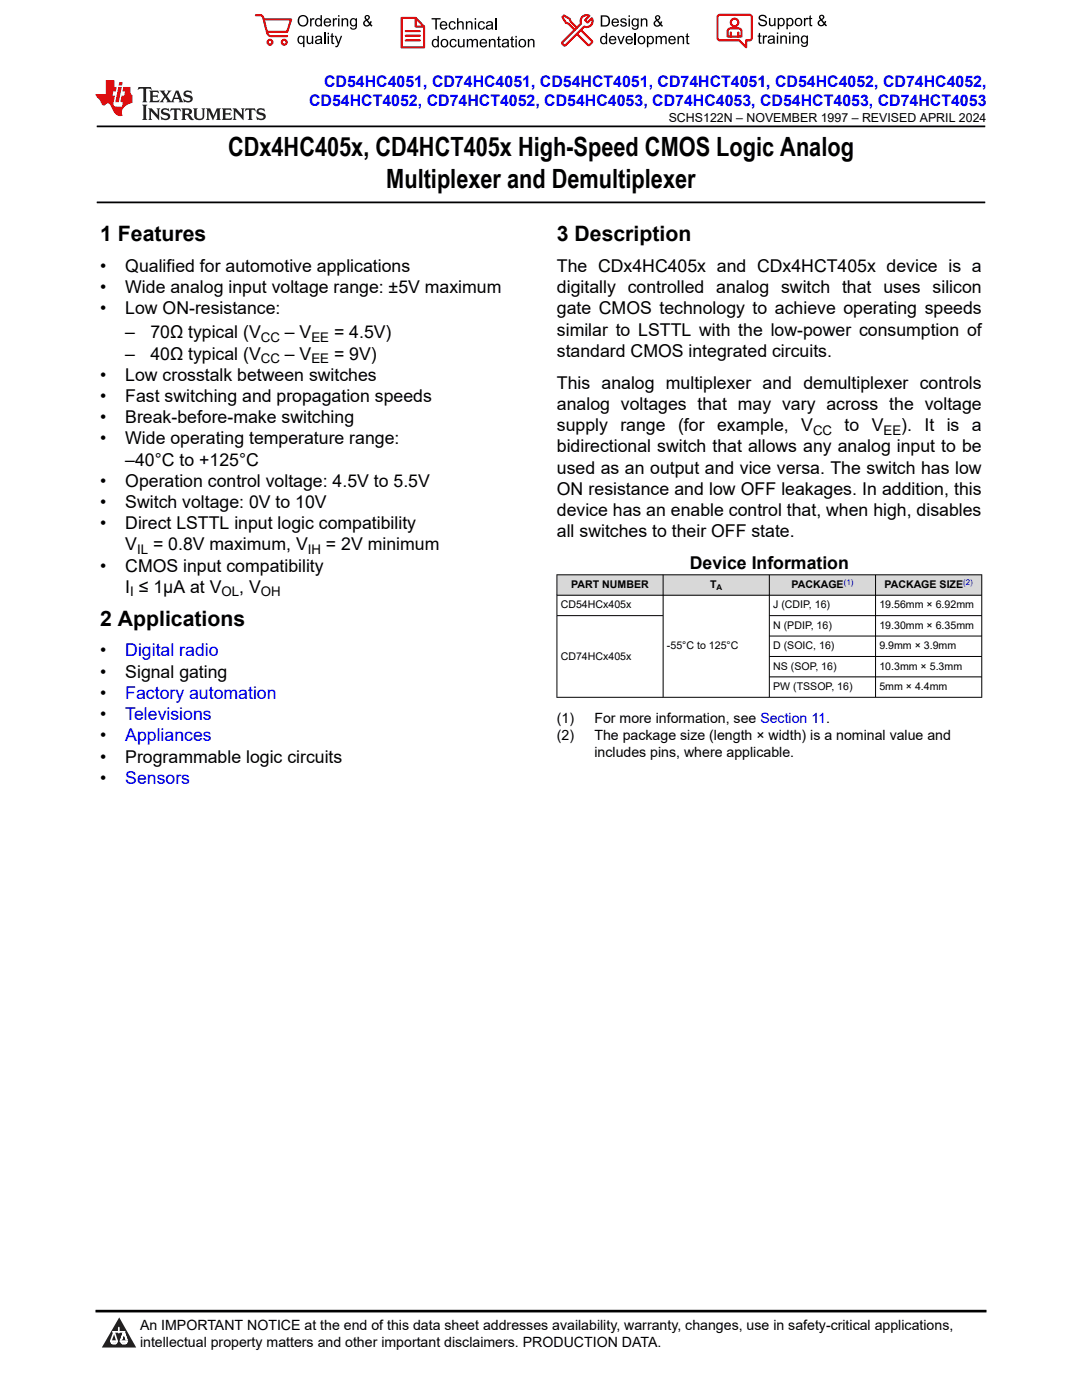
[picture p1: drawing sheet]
<svg xmlns="http://www.w3.org/2000/svg" width="216mm" height="279mm" viewBox="0 0 216 279" stroke-linecap="round" stroke-linejoin="round" font-family="sans-serif">
<path d="M19.3 25.2h177.3M19.3 40.4h177.3" fill="none" stroke="#000" stroke-width=".35"/>
<g fill="#d8d8d8">
<path d="M111.1 114.7h84.8v4.1h-84.8z" fill-rule="evenodd"/>
<path d="M111.2 114.8h21.1v3.9h-21.1z" fill-rule="evenodd"/>
<path d="M132.4 114.8h21.1v3.9h-21.1z" fill-rule="evenodd"/>
<path d="M153.6 114.8h21v3.9h-21z" fill-rule="evenodd"/>
<path d="M174.8 114.8h21v3.9h-21z" fill-rule="evenodd"/>
</g>
<g fill="none" stroke="#000" stroke-width=".2">
<path d="M111.1 114.7h84.9M111.1 118.8h84.9M111.1 114.7v24.5M132.3 114.7v24.5M153.5 114.7v24.5M174.7 114.7v24.5M195.9 114.7v24.5M111.1 122.9h21.3M153.5 122.9h42.5M153.5 126.9h42.5M153.5 131h42.5M153.5 135.1h42.5"/>
<path d="M196 139.2h-84.9"/>
</g>
<path d="M0 0h215.9v23.8h-215.9z" fill-rule="evenodd" fill="#fff"/>
<path d="M27.7 17.4l-.2 .6 .5-.3h.6v.1v2.2l-.2 .4h1l-.2-.4v-2.2v-.1h.5l.5 .3-.1-.6zM29.8 18.1l.2 .4v1.5l-.2 .4h1.9l.1-.6a1.08 1.08 0 0 1-1.3 .2v-.7h.6l.4 .2v-.6l-.4 .2h-.6v-.6l.2-.1a1 1 0 0 1 1 .2l-.1-.5zM31.8 18.1l1 1.1-1 1.2h.9l-.2-.2 .4-.7 .5 .7-.2 .2h1.6l-.2-.2 .1-.4h1l.1 .4-.1 .2h.9l-.2-.3-.8-2h-.5l-1 2.2-.8-1.1 .9-1.1h-.8l.2 .2-.5 .7-.3-.7 .1-.2zM35.2 18.5l.4 1h-.8zM36.8 18.2a.65 .65 0 0 0-.2 .7 .65 .65 0 0 0 .6 .5l.7 .2 .1 .2a.79 .79 0 0 1-.7 .4 .79 .79 0 0 1-.7-.5l.1 .7 .2-.1a.93 .93 0 0 0 1.1 .1 .93 .93 0 0 0 .4-1 1.46 1.46 0 0 0-1.2-.6l-.1-.3a1.09 1.09 0 0 1 1.2 .2l-.2-.6-.1 .1-.6-.2zM28.4 20.9l.2 .4v2.3l-.2 .3h1l-.2-.3v-2.3l.2-.4zM29.6 21.6l.2 .4v1.6l-.2 .3h.8l-.3-.3v-1.4l1.7 1.8v-2l.2-.4h-.8l.2 .2 .1 1.1-1.2-1.3zM32.3 21.8a.65 .65 0 0 0-.2 .7 .65 .65 0 0 0 .7 .4l.6 .2 .1 .2a.79 .79 0 0 1-.7 .4 .79 .79 0 0 1-.7-.5l.1 .7 .2-.1a.93 .93 0 0 0 1.1 .1 .93 .93 0 0 0 .4-.9 1.46 1.46 0 0 0-1.2-.6l-.1-.4a1.09 1.09 0 0 1 1.2 .2l-.2-.6-.1 .1-.6-.1zM34.1 21.6l-.1 .7a.63 .63 0 0 1 .7-.4l.1 1.7-.3 .3h1l-.2-.3v-1.7a.66 .66 0 0 1 .8 .4l-.1-.7zM36.2 21.6l.2 .4v1.6l-.2 .3h.9l-.2-.2v-.7h.5l.1 .2a.79 .79 0 0 0 1.2 .6l-1-.9a.61 .61 0 0 0 .6-.6 .61 .61 0 0 0-.5-.6zM36.9 21.9h.2a.47 .47 0 0 1 .5 .1 .47 .47 0 0 1 .1 .5l-.2 .2h-.6zM38.5 21.6l.2 .2a2.27 2.27 0 0 0 .4 2 1.04 1.04 0 0 0 1.7-.7v-1.3l.2-.2h-.8l.2 .4v1.1a.6 .6 0 0 1-.6 .6 .6 .6 0 0 1-.6-.6v-1.1l.3-.4zM41.1 21.6l.2 .4v1.6l-.2 .3h.7l-.2-.3v-1.5l.9 1.9 .8-1.9v1.5l-.2 .3h1l-.3-.3v-1.6l.3-.4h-.8l-.7 1.5-.7-1.5zM44.3 21.6l.2 .4v1.6l-.2 .3h1.9l.1-.5a1.09 1.09 0 0 1-1.3 .1v-.6h.6l.4 .1v-.6l-.4 .2h-.6v-.6l.2-.1a1.01 1.01 0 0 1 1 .3l-.1-.6zM46.4 21.6l.3 .4v1.6l-.3 .3h.8l-.2-.3v-1.4l1.6 1.8v-2l.2-.4h-.7l.2 .2v1.1l-1.2-1.3zM49 21.6l-.1 .7a.63 .63 0 0 1 .8-.4v1.7l-.3 .3h1l-.2-.3v-1.7a.66 .66 0 0 1 .8 .4l-.1-.7zM51.4 21.8a.65 .65 0 0 0-.2 .7 .65 .65 0 0 0 .6 .4l.6 .2 .2 .2a.79 .79 0 0 1-.8 .4 .79 .79 0 0 1-.6-.5l.1 .7 .2-.1a.93 .93 0 0 0 1 .1 .93 .93 0 0 0 .5-.9 1.46 1.46 0 0 0-1.3-.6l-.1-.4a1.09 1.09 0 0 1 1.3 .2l-.2-.6-.2 .1-.5-.1z" fill="#231f20"/>
<path d="M21.1 16v2.8h-2.1l.1 .3 .9 1a.95 .95 0 0 0 .9 .9 .59 .59 0 0 1 .6-.4 .59 .59 0 0 1 .5 .4l.4 .8a1.59 1.59 0 0 0 2.1 1.3 1.61 1.61 0 0 1 1-2.2l1-.4-.1-1.5a1.59 1.59 0 0 1-.4-1.6h-1.4l-.2 .9h.5l-.1 .8h-.5l-.2 1v.2l.4 .1-.2 .9h-.6a.73 .73 0 0 1-1.1-.7l.3-1.5h-.5l.2-.8h.5l.2-.9h-.5v-1.4zM23.6 17.4l-.6 3h.7l.6-3zM23.8 16.4l-.1 .7h.7l.1-.7z" fill="#ed1c24"/>
<g fill="#000">
<path d="M59.4 4.2a1.12 1.12 0 0 1 2.2 0 1.12 1.12 0 0 1-2.2 0zM59.9 3.5a.89 .89 0 0 0-.1 1.1 .89 .89 0 0 0 1.1 .4 .88 .88 0 0 0 .3-1.3 .88 .88 0 0 0-1.3-.2z" fill-rule="evenodd"/>
<path d="M59.5 7.3l.5-.2 .5 .3v-.3h.3v2.3h-.3v-.8a.74 .74 0 0 1-1 0 .74 .74 0 0 1-.1-1zM59.8 7.5a.57 .57 0 0 0-.2 .7 .57 .57 0 0 0 .8 .2 .57 .57 0 0 0 .1-.7 .57 .57 0 0 0-.7-.2z" fill-rule="evenodd"/>
<path d="M61.9 3.6h.2v.3l.2-.2 .3-.1 .2 .1-.1 .3a.36 .36 0 0 0-.5 0 .36 .36 0 0 0 0 .4v.9h-.3z" fill-rule="evenodd"/>
<path d="M61.2 7.1h.3v.9a.41 .41 0 0 0 .4 .6 .41 .41 0 0 0 .3-.6v-.9h.3v1.7h-.2v-.3a.58 .58 0 0 1-.7 .3 .58 .58 0 0 1-.4-.6z" fill-rule="evenodd"/>
<path d="M63 3.8l.5-.2 .5 .2v-.8h.2v2.3h-.2v-.2a.75 .75 0 0 1-1-.1 .75 .75 0 0 1-.1-1zM63.2 4a.57 .57 0 0 0-.1 .7 .57 .57 0 0 0 .8 .2 .57 .57 0 0 0 .1-.7 .57 .57 0 0 0-.8-.2z" fill-rule="evenodd"/>
<path d="M63 7.3a.74 .74 0 0 1 1-.1 .74 .74 0 0 1 .3 .9v.7h-.3v-.2a.57 .57 0 0 1-.8 .2 .57 .57 0 0 1-.2-.8l1-.3a.41 .41 0 0 0-.4-.4 .41 .41 0 0 0-.4 .4l-.3-.1zM63.2 8.2a.35 .35 0 0 0 .2 .5 .35 .35 0 0 0 .5-.3l.1-.4z" fill-rule="evenodd"/>
<path d="M65.4 6.5h.3v.3h-.3zM65.4 7.1h.3v1.7h-.3z" fill-rule="evenodd"/>
<path d="M64.8 3.8a.76 .76 0 0 1 .9-.1 .76 .76 0 0 1 .4 .8h-1.2a.47 .47 0 0 0 .3 .6 .47 .47 0 0 0 .6-.4l.3 .1a.82 .82 0 0 1-1.3 .3 .82 .82 0 0 1 0-1.3zM65 4l-.1 .3h.9l-.3-.4z" fill-rule="evenodd"/>
<path d="M66.4 3.6h.3v.3l.1-.2 .4-.1 .1 .1-.1 .3a.36 .36 0 0 0-.4 0 .36 .36 0 0 0-.1 .4v.9h-.3z" fill-rule="evenodd"/>
<path d="M66.1 6.7l.3-.1v.5h.3v.3h-.3v.9l.1 .2h.2v.3a.41 .41 0 0 1-.4-.1 .41 .41 0 0 1-.2-.4v-.9h-.2v-.3h.2z" fill-rule="evenodd"/>
<path d="M66.8 7.1h.3l.4 1.4 .5-1.4h.3l-.6 1.7a.57 .57 0 0 1-.8 .6v-.3a.37 .37 0 0 0 .5-.3z" fill-rule="evenodd"/>
<path d="M67.5 3h.2v.3h-.2zM67.5 3.6h.2v1.7h-.2z" fill-rule="evenodd"/>
<path d="M68.2 3.6h.2v.3a.58 .58 0 0 1 .7-.3 .58 .58 0 0 1 .4 .7v1h-.3v-1a.4 .4 0 0 0-.4-.5 .4 .4 0 0 0-.4 .6v.9h-.2z" fill-rule="evenodd"/>
<path d="M70 3.8l.5-.2 .5 .2v-.2h.2v1.5a.71 .71 0 0 1-.5 .8 .71 .71 0 0 1-.8-.5h.2a.46 .46 0 0 0 .6 .3 .46 .46 0 0 0 .3-.6 .78 .78 0 0 1-1.1-.2 .78 .78 0 0 1 .1-1.1zM70.2 4a.53 .53 0 0 0-.1 .8 .53 .53 0 0 0 .8 0 .54 .54 0 0 0 0-.7 .54 .54 0 0 0-.7-.1z" fill-rule="evenodd"/>
<path d="M72.9 3.1a.53 .53 0 0 1 .8 .1 .53 .53 0 0 1-.3 .8l.4 .5 .1-.3 .3 .1-.2 .5 .3 .3-.2 .2-.3-.3a.71 .71 0 0 1-1.2 .1 .71 .71 0 0 1 .4-1.1l-.3-.5zM73 3.5a.3 .3 0 0 0 .6 0 .3 .3 0 0 0-.6 0zM72.9 4.3a.45 .45 0 0 0 0 .7 .45 .45 0 0 0 .7-.2l-.5-.6z" fill-rule="evenodd"/>
<path d="M86.1 3.6h1.8v.3h-.7v2h-.3v-2h-.8z" fill-rule="evenodd"/>
<path d="M86.3 8l.5-.2 .5 .2v-.8h.3v2.2h-.3v-.2a.76 .76 0 0 1-1 0 .76 .76 0 0 1-.1-1zM86.6 8.1a.58 .58 0 0 0-.2 .8 .58 .58 0 0 0 .8 .2 .58 .58 0 0 0 .1-.8 .58 .58 0 0 0-.7-.2z" fill-rule="evenodd"/>
<path d="M88.2 7.9a.81 .81 0 0 1 1.1 .2 .81 .81 0 0 1-.2 1.1 .81 .81 0 0 1-1.1-.1l-.1-.8zM88.3 8.1a.57 .57 0 0 0 0 .9 .57 .57 0 0 0 .8 0 .57 .57 0 0 0 0-.8 .57 .57 0 0 0-.8-.1z" fill-rule="evenodd"/>
<path d="M88 4.4a.77 .77 0 0 1 .9-.1 .77 .77 0 0 1 .4 .8h-1.3a.48 .48 0 0 0 .4 .6 .48 .48 0 0 0 .6-.3h.3a.83 .83 0 0 1-1.3 .4 .83 .83 0 0 1 0-1.4zM88.2 4.6l-.2 .3h1l-.3-.4z" fill-rule="evenodd"/>
<path d="M89.7 4.4a.7 .7 0 0 1 1.2 .3l-.2 .1a.45 .45 0 0 0-.6-.3 .45 .45 0 0 0-.3 .6 .45 .45 0 0 0 .3 .6 .45 .45 0 0 0 .6-.4h.3a.76 .76 0 0 1-1.1 .6 .76 .76 0 0 1-.3-1.1z" fill-rule="evenodd"/>
<path d="M89.9 8a.7 .7 0 0 1 1.2 .3h-.3a.45 .45 0 0 0-.5-.3 .45 .45 0 0 0-.3 .6 .45 .45 0 0 0 .3 .6 .45 .45 0 0 0 .6-.4l.2 .1a.76 .76 0 0 1-1 .5 .76 .76 0 0 1-.4-1.1z" fill-rule="evenodd"/>
<path d="M91.2 3.6h.3v.8a.59 .59 0 0 1 .7-.2 .59 .59 0 0 1 .3 .7v1h-.2v-1a.4 .4 0 0 0-.5-.4 .4 .4 0 0 0-.3 .5v.9h-.3z" fill-rule="evenodd"/>
<path d="M91.4 7.8h.2v.9a.41 .41 0 0 0 .5 .5 .41 .41 0 0 0 .3-.5v-.9h.3v1.6h-.3v-.2a.58 .58 0 0 1-.7 .3 .58 .58 0 0 1-.3-.7z" fill-rule="evenodd"/>
<path d="M93 4.2h.2v.3a.59 .59 0 0 1 .7-.3 .59 .59 0 0 1 .4 .7v1h-.3v-1a.41 .41 0 0 0-.4-.5 .41 .41 0 0 0-.4 .6v.9h-.2z" fill-rule="evenodd"/>
<path d="M93.1 7.8h.3v.2a.56 .56 0 0 1 1 0 .54 .54 0 0 1 .6-.2 .54 .54 0 0 1 .4 .5v1.1h-.3v-1a.34 .34 0 0 0-.3-.4 .34 .34 0 0 0-.4 .3v1.1h-.3v-1a.38 .38 0 0 0-.5-.4 .38 .38 0 0 0-.2 .6v.8h-.3z" fill-rule="evenodd"/>
<path d="M94.7 3.6h.3v.3h-.3zM94.7 4.2h.3v1.7h-.3z" fill-rule="evenodd"/>
<path d="M95.5 4.4a.7 .7 0 0 1 1.3 .3l-.3 .1a.45 .45 0 0 0-.6-.3 .45 .45 0 0 0-.3 .6 .45 .45 0 0 0 .3 .6 .45 .45 0 0 0 .6-.4h.3a.76 .76 0 0 1-1.1 .6 .76 .76 0 0 1-.3-1.1z" fill-rule="evenodd"/>
<path d="M95.9 8a.77 .77 0 0 1 .9-.2 .77 .77 0 0 1 .4 .9h-1.2a.48 .48 0 0 0 .3 .5 .48 .48 0 0 0 .6-.3h.3a.83 .83 0 0 1-1.3 .4 .83 .83 0 0 1 0-1.3zM96.1 8.1l-.1 .4h.9l-.2-.5z" fill-rule="evenodd"/>
<path d="M97.5 7.8h.3v.2a.59 .59 0 0 1 .7-.2 .59 .59 0 0 1 .4 .6v1h-.3v-1a.41 .41 0 0 0-.5-.4 .41 .41 0 0 0-.3 .5v.9h-.3z" fill-rule="evenodd"/>
<path d="M97.1 4.4a.74 .74 0 0 1 1-.1 .74 .74 0 0 1 .3 .9v.7h-.3v-.2a.59 .59 0 0 1-.8 .2 .59 .59 0 0 1-.3-.8l1.1-.3a.42 .42 0 0 0-.4-.4 .42 .42 0 0 0-.5 .4l-.2-.1zM97.3 5.3a.36 .36 0 0 0 .2 .5 .36 .36 0 0 0 .5-.2l.1-.5z" fill-rule="evenodd"/>
<path d="M99.4 7.4l.2-.2v.6h.3v.2h-.3v1l.1 .2h.2l.1 .2a.41 .41 0 0 1-.5 0 .41 .41 0 0 1-.1-.4v-1h-.2v-.2h.2z" fill-rule="evenodd"/>
<path d="M100.3 8a.74 .74 0 0 1 .9-.2 .74 .74 0 0 1 .3 .9l.1 .7h-.3v-.2a.59 .59 0 0 1-.8 .3 .59 .59 0 0 1-.3-.8l1-.3a.42 .42 0 0 0-.3-.4 .42 .42 0 0 0-.5 .3h-.3zM100.5 8.8a.36 .36 0 0 0 .1 .5 .36 .36 0 0 0 .5-.2l.2-.5z" fill-rule="evenodd"/>
<path d="M102 7.4l.3-.2v.6h.3v.2h-.3v1l.1 .2h.2v.2a.41 .41 0 0 1-.5 0 .41 .41 0 0 1-.1-.4v-1h-.2v-.2h.2z" fill-rule="evenodd"/>
<path d="M102.8 7.2h.3v.3h-.3zM102.8 7.8h.3v1.6h-.3z" fill-rule="evenodd"/>
<path d="M103.7 7.9a.81 .81 0 0 1 1.1 .2 .81 .81 0 0 1-.1 1.1 .81 .81 0 0 1-1.2-.1v-.8zM103.9 8.1a.57 .57 0 0 0-.1 .9 .57 .57 0 0 0 .8 0 .57 .57 0 0 0 0-.8 .57 .57 0 0 0-.7-.1z" fill-rule="evenodd"/>
<path d="M105.3 7.8h.3v.2a.59 .59 0 0 1 .7-.2 .59 .59 0 0 1 .4 .6v1h-.3v-1a.41 .41 0 0 0-.5-.4 .41 .41 0 0 0-.3 .5v.9h-.3z" fill-rule="evenodd"/>
<path d="M119.9 3.1h.7a1.12 1.12 0 0 1 1.1 1.1 1.12 1.12 0 0 1-1 1.1h-.8zM120.2 3.3v1.7h.4a.86 .86 0 0 0 .8-.8 .86 .86 0 0 0-.8-.9z" fill-rule="evenodd"/>
<path d="M119.9 7.4l.5-.3 .5 .3v-.8h.2v2.2h-.2v-.2a.75 .75 0 0 1-1 0 .75 .75 0 0 1-.1-1zM120.1 7.5a.57 .57 0 0 0-.1 .8 .57 .57 0 0 0 .8 .2 .57 .57 0 0 0 .1-.8 .57 .57 0 0 0-.8-.2z" fill-rule="evenodd"/>
<path d="M121.7 7.4a.76 .76 0 0 1 .9-.2 .76 .76 0 0 1 .4 .9h-1.2a.47 .47 0 0 0 .3 .5 .47 .47 0 0 0 .6-.3h.3a.82 .82 0 0 1-1.3 .4 .82 .82 0 0 1 0-1.3zM121.9 7.5l-.1 .3h.9l-.3-.4z" fill-rule="evenodd"/>
<path d="M122.2 3.9a.76 .76 0 0 1 .9-.2 .76 .76 0 0 1 .4 .9h-1.2a.47 .47 0 0 0 .4 .5 .47 .47 0 0 0 .5-.3h.3a.82 .82 0 0 1-1.3 .4 .82 .82 0 0 1 0-1.3zM122.5 4l-.2 .3h.9l-.2-.4z" fill-rule="evenodd"/>
<path d="M123.9 3.8a.71 .71 0 0 1 1.1 .3h-.2a.32 .32 0 0 0-.4-.3 .32 .32 0 0 0-.3 .4h.1a.75 .75 0 0 1 .9 .8 .72 .72 0 0 1-.7 .3 .72 .72 0 0 1-.7-.5h.3a.36 .36 0 0 0 .4 .4 .36 .36 0 0 0 .3-.5 .8 .8 0 0 1-.9-.7z" fill-rule="evenodd"/>
<path d="M123.2 7.2h.3l.4 1.3 .5-1.3h.3l-.7 1.6h-.2z" fill-rule="evenodd"/>
<path d="M125.4 3.1h.3v.3h-.3zM125.4 3.7h.3v1.6h-.3z" fill-rule="evenodd"/>
<path d="M125 7.4a.76 .76 0 0 1 .9-.2 .76 .76 0 0 1 .4 .9h-1.2a.47 .47 0 0 0 .3 .5 .47 .47 0 0 0 .6-.3h.3a.82 .82 0 0 1-1.3 .4 .82 .82 0 0 1 0-1.3zM125.2 7.5l-.1 .3h.9l-.2-.4z" fill-rule="evenodd"/>
<path d="M126.2 3.9l.5-.3 .5 .3v-.2h.2v1.4a.71 .71 0 0 1-.5 .8 .71 .71 0 0 1-.8-.5l.2 .1a.46 .46 0 0 0 .6 .2 .46 .46 0 0 0 .3-.6 .78 .78 0 0 1-1.1-.1 .78 .78 0 0 1 .1-1.1zM126.4 4a.53 .53 0 0 0-.1 .8 .53 .53 0 0 0 .8 0 .54 .54 0 0 0 0-.7 .54 .54 0 0 0-.7-.1z" fill-rule="evenodd"/>
<path d="M127.5 7.3a.8 .8 0 0 1 1.1 .2 .8 .8 0 0 1-.1 1.1 .8 .8 0 0 1-1.2-.1v-.8zM127.7 7.5a.56 .56 0 0 0-.1 .9 .56 .56 0 0 0 .8-.1 .56 .56 0 0 0 0-.7 .56 .56 0 0 0-.7-.1z" fill-rule="evenodd"/>
<path d="M127.9 3.7h.2v.2a.58 .58 0 0 1 .7-.2 .58 .58 0 0 1 .4 .6v1h-.3v-1a.4 .4 0 0 0-.4-.4 .4 .4 0 0 0-.4 .5v.9h-.2z" fill-rule="evenodd"/>
<path d="M129.1 7.2h.2v.2a.72 .72 0 0 1 1-.1 .72 .72 0 0 1 .2 1 .64 .64 0 0 1-.5 .5 .64 .64 0 0 1-.6-.2v.8h-.3zM129.5 7.5a.56 .56 0 0 0-.2 .8 .56 .56 0 0 0 .8 .2 .56 .56 0 0 0 .1-.8 .56 .56 0 0 0-.7-.2z" fill-rule="evenodd"/>
<path d="M130.8 7.2h.3v.2a.55 .55 0 0 1 .9 0 .53 .53 0 0 1 .6-.3 .53 .53 0 0 1 .4 .6v1.1h-.2v-1a.34 .34 0 0 0-.3-.4 .34 .34 0 0 0-.4 .3v1.1h-.3v-1a.37 .37 0 0 0-.5-.4 .37 .37 0 0 0-.2 .6v.8h-.3z" fill-rule="evenodd"/>
<path d="M130.8 3.2a.53 .53 0 0 1 .9 .1 .53 .53 0 0 1-.4 .8l.4 .5 .2-.4 .2 .1-.2 .5 .4 .3-.2 .3-.3-.4a.71 .71 0 0 1-1.2 .1 .71 .71 0 0 1 .3-1.1l-.2-.5zM130.9 3.6a.3 .3 0 0 0 .6 0 .3 .3 0 0 0-.6 0zM130.9 4.3a.45 .45 0 0 0 0 .7 .45 .45 0 0 0 .7-.2l-.5-.6z" fill-rule="evenodd"/>
<path d="M133.6 7.4a.76 .76 0 0 1 .9-.2 .76 .76 0 0 1 .3 .9h-1.2a.47 .47 0 0 0 .4 .5 .47 .47 0 0 0 .6-.3h.2a.82 .82 0 0 1-1.2 .4 .82 .82 0 0 1 0-1.3zM133.8 7.5l-.2 .3h1l-.3-.4z" fill-rule="evenodd"/>
<path d="M135.2 7.2h.2v.2a.58 .58 0 0 1 .7-.2 .58 .58 0 0 1 .4 .6v1h-.3v-1a.4 .4 0 0 0-.4-.4 .4 .4 0 0 0-.3 .5v.9h-.3z" fill-rule="evenodd"/>
<path d="M137 6.8l.3-.2v.6h.2v.2h-.2v1v.2h.2l.1 .2a.41 .41 0 0 1-.5 0 .41 .41 0 0 1-.1-.5v-.9h-.2v-.2h.2z" fill-rule="evenodd"/>
<path d="M151.6 3.1a.88 .88 0 0 1 1.4 .5h-.3a.49 .49 0 0 0-.5-.5 .49 .49 0 0 0-.5 .6l.1 .1a1.06 1.06 0 0 1 1.2 1 .95 .95 0 0 1-.9 .4 .95 .95 0 0 1-.8-.7h.3a.58 .58 0 0 0 .6 .5 .58 .58 0 0 0 .5-.6l-.2-.1a.95 .95 0 0 1-1.1-.9z" fill-rule="evenodd"/>
<path d="M151.4 6.7l.3-.2v.6h.2v.2h-.2v1v.2h.2l.1 .2a.41 .41 0 0 1-.5 0 .41 .41 0 0 1-.1-.5v-.9h-.2v-.2h.2z" fill-rule="evenodd"/>
<path d="M152.2 7.1h.3v.2l.1-.2h.4h.1l-.1 .3a.36 .36 0 0 0-.4 0 .36 .36 0 0 0-.1 .5v.8h-.3z" fill-rule="evenodd"/>
<path d="M153.3 7.3a.74 .74 0 0 1 1-.2 .74 .74 0 0 1 .3 .9l.1 .7h-.3l-.1-.2a.57 .57 0 0 1-.8 .3 .57 .57 0 0 1-.1-.9l.9-.2a.41 .41 0 0 0-.4-.4 .41 .41 0 0 0-.4 .3h-.3zM153.5 8.1a.35 .35 0 0 0 .2 .5 .35 .35 0 0 0 .5-.2l.1-.5z" fill-rule="evenodd"/>
<path d="M153.4 3.6h.3v.9a.41 .41 0 0 0 .4 .5 .41 .41 0 0 0 .4-.5v-.9h.2v1.6h-.2v-.2a.58 .58 0 0 1-.7 .2 .58 .58 0 0 1-.4-.6z" fill-rule="evenodd"/>
<path d="M155 6.5h.3v.3h-.3zM155 7.1h.3v1.6h-.3z" fill-rule="evenodd"/>
<path d="M155.2 3.6h.2v.2a.72 .72 0 0 1 1-.1 .72 .72 0 0 1 .2 1 .64 .64 0 0 1-.5 .5 .64 .64 0 0 1-.6-.2v.8h-.3zM155.6 3.9a.56 .56 0 0 0-.2 .8 .56 .56 0 0 0 .8 .2 .56 .56 0 0 0 .1-.8 .56 .56 0 0 0-.7-.2z" fill-rule="evenodd"/>
<path d="M155.7 7.1h.3v.2a.58 .58 0 0 1 .7-.2 .58 .58 0 0 1 .3 .6v1h-.3v-1a.4 .4 0 0 0-.4-.4 .4 .4 0 0 0-.3 .5v.9h-.3z" fill-rule="evenodd"/>
<path d="M156.9 3.6h.3v.2a.72 .72 0 0 1 .9-.1 .72 .72 0 0 1 .2 1 .64 .64 0 0 1-.4 .5 .64 .64 0 0 1-.7-.2v.8h-.3zM157.3 3.9a.56 .56 0 0 0-.1 .8 .56 .56 0 0 0 .7 .2 .56 .56 0 0 0 .2-.8 .56 .56 0 0 0-.8-.2z" fill-rule="evenodd"/>
<path d="M157.4 6.5h.3v.3h-.3zM157.4 7.1h.3v1.6h-.3z" fill-rule="evenodd"/>
<path d="M158.1 7.1h.3v.2a.58 .58 0 0 1 .7-.2 .58 .58 0 0 1 .4 .6v1h-.3v-1a.4 .4 0 0 0-.5-.4 .4 .4 0 0 0-.3 .5v.9h-.3z" fill-rule="evenodd"/>
<path d="M158.8 3.7a.8 .8 0 0 1 1.1 .2 .8 .8 0 0 1-.1 1.1 .8 .8 0 0 1-1.1-.1l-.1-.8zM159 3.9a.56 .56 0 0 0-.1 .9 .56 .56 0 0 0 .9 0 .56 .56 0 0 0-.1-.8 .56 .56 0 0 0-.7-.1z" fill-rule="evenodd"/>
<path d="M160 7.3l.5-.2 .5 .2v-.2h.2v1.4a.71 .71 0 0 1-.5 .9 .71 .71 0 0 1-.9-.5h.3a.46 .46 0 0 0 .6 .2 .46 .46 0 0 0 .2-.6 .78 .78 0 0 1-1-.1 .78 .78 0 0 1 .1-1.1zM160.2 7.4a.53 .53 0 0 0-.1 .8 .53 .53 0 0 0 .8 0 .54 .54 0 0 0 0-.7 .54 .54 0 0 0-.7-.1z" fill-rule="evenodd"/>
<path d="M160.4 3.6h.3v.2l.1-.2h.4h.1l-.1 .3a.36 .36 0 0 0-.4 0 .36 .36 0 0 0-.1 .5v.8h-.3z" fill-rule="evenodd"/>
<path d="M161.5 3.2l.3-.2v.6h.3v.2h-.3v1v.2h.3v.2a.41 .41 0 0 1-.5 0 .41 .41 0 0 1-.1-.5v-.9h-.2v-.2h.2z" fill-rule="evenodd"/>
<path d="M163.6 3.1a.53 .53 0 0 1 .8 .1 .53 .53 0 0 1-.3 .8l.4 .5 .1-.3h.3l-.2 .5 .3 .3-.2 .3-.3-.3a.71 .71 0 0 1-1.2 .1 .71 .71 0 0 1 .4-1.2l-.3-.5zM163.7 3.5a.3 .3 0 0 0 .5 0 .3 .3 0 0 0-.5 0zM163.6 4.2a.45 .45 0 0 0 0 .8 .45 .45 0 0 0 .7-.3l-.5-.6z" fill-rule="evenodd"/>
</g>
<path d="M64.8 6.5v2.3M98.9 3.6v2.3M126.8 6.6v2.2" fill="none" stroke="#000" stroke-width=".28"/>
<g fill="none" stroke="#de0000" stroke-width=".42">
<path d="M51.1 3l1 .1a1.4 1.4 0 0 1 .6 1.2l.7 2.5a.95 .95 0 0 0 1.1 .4h2.8M52.7 3.9h5.4l-.8 2.4h-4M80.1 3.6h2.8v1.7h1.7v4.2h-4.5zM81 7.1h2.8M81 6.2h2.8M81 8.1h2.8M82.9 3.6l1.7 1.7M115.1 5.5l-1.3-1.2-.1-.5-1.2-.7-.3 .3 .7 1.1 .5 .2 1.3 1.3M115.9 6l2.2 2.2v.3l-.5 .5h-.3l-2.2-2.2zM115.9 6l.7-.7a1.19 1.19 0 0 0 1.3-.3 1.19 1.19 0 0 0 .2-1.4l-.9 .9-.4-.5 .8-.8a1.19 1.19 0 0 0-1.4 .1 1.19 1.19 0 0 0-.2 1.4l-3.8 3.7v.3l.3 .3h.3l2.3-2.2M143.2 3.2l.4-.2h6l.4 .2v4.4l-.2 .4-.9 .1v1.3l-1.4-1.3h-3.9l-.4-.3zM145.4 5.8l.4-.1h1.6a.61 .61 0 0 1 .6 .6v1h-2.8v-1z"/>
<path d="M145.8 6.5v.8M147.3 6.5v.8"/>
<circle cx="53.9" cy="8.4" r=".49"/>
<circle cx="56.7" cy="8.4" r=".49"/>
<circle cx="146.6" cy="4.5" r=".75"/>
</g>
<path d="M0 261.4h215.9v18h-215.9z" fill-rule="evenodd" fill="#fff"/>
<path d="M23.8 262.9l3.4 6h-6.9z" fill="#231f20"/>
<path d="M22.1 267.7h1.3l-.4 .5h-.3a.55 .55 0 0 1-.6-.5z" fill-rule="evenodd" fill="#fff"/>
<path d="M22.1 267.7h1.3l-.4 .5h-.3a.55 .55 0 0 1-.6-.5z" fill="none" stroke="#231f20" stroke-width=".34"/>
<path d="M22.1 267.7h1.3l-.4 .5h-.5zM22.6 265.8h.1M22.6 265.8h2.3zM23.7 265.9h.1M23.7 264.9v1zM24 267.7h.1" fill="none" stroke="#fff" stroke-width=".34"/>
<path d="M24.7 265.8l-.7 1.9z" fill="#fff"/>
<path d="M24.7 265.8l-.7 1.9z" fill="none" stroke="#fff" stroke-width=".34"/>
<path d="M24.7 265.8l.7 1.9z" fill="#fff"/>
<path d="M22.8 265.8l-.7 1.9zM22.8 265.8l.6 1.9zM24.7 265.8l.7 1.9zM25.3 267.7h.1" fill="none" stroke="#fff" stroke-width=".34"/>
<path d="M24.1 267.7h1.3a.65 .65 0 0 1-.6 .5 .65 .65 0 0 1-.7-.5z" fill-rule="evenodd" fill="#fff"/>
<path d="M24.1 267.7h1.3a.65 .65 0 0 1-.6 .5 .65 .65 0 0 1-.7-.5z" fill="none" stroke="#231f20" stroke-width=".34"/>
<path d="M24 267.7h.1M24.1 267.7h1.3l-.4 .5h-.5z" fill="none" stroke="#fff" stroke-width=".34"/>
<path d="M19 261.7h177.8" fill="none" stroke="#000" stroke-width=".53"/>
<g font-size="5.3">
<text x="45.5" y="31.2">CDx4HC405x, CD4HCT405x High-Speed CMOS Logic Analog</text>
<text x="77.1" y="37.5">Multiplexer and Demultiplexer</text>
</g>
<g font-size="4.2">
<text x="20" y="48.1">1 Features</text>
<text x="111.1" y="48.1">3 Description</text>
<text x="20" y="124.9">2 Applications</text>
</g>
<g font-size="3.5">
<text x="20" y="54.3">•</text>
<text x="20" y="58.5">•</text>
<text x="25" y="54.3">Qualified for automotive applications</text>
<text x="25" y="58.5">Wide analog input voltage range: ±5V maximum</text>
<text x="111.1" y="54.3">The CDx4HC405x and CDx4HCT405x device is a</text>
<text x="111.1" y="58.5">digitally controlled analog switch that uses silicon</text>
<text x="20" y="62.8">•</text>
<text x="25" y="62.8">Low ON-resistance:</text>
<text x="111.1" y="62.8">gate CMOS technology to achieve operating speeds</text>
<text x="25" y="71.7">–</text>
<text x="25" y="67.5">–</text>
<text x="30" y="67.5">70Ω typical (V</text>
<text x="30" y="71.7">40Ω typical (V</text>
<text x="56.8" y="67.5">– V</text>
<text x="56.9" y="71.7">– V</text>
<text x="66.7" y="67.5">= 4.5V)</text>
<text x="66.7" y="71.7">= 9V)</text>
<text x="111.1" y="71.2">standard CMOS integrated circuits.</text>
<text x="111.1" y="67">similar to LSTTL with the low-power consumption of</text>
<text x="20" y="76">•</text>
<text x="25" y="76">Low crosstalk between switches</text>
<text x="111.1" y="77.6">This analog multiplexer and demultiplexer controls</text>
<text x="20" y="80.2">•</text>
<text x="25" y="80.2">Fast switching and propagation speeds</text>
<text x="111.1" y="81.8">analog voltages that may vary across the voltage</text>
<text x="20" y="84.4">•</text>
<text x="20" y="88.7">•</text>
<text x="25" y="84.4">Break-before-make switching</text>
<text x="25" y="88.7">Wide operating temperature range:</text>
<text x="111.1" y="86">supply</text>
<text x="123.8" y="86">range</text>
<text x="135.3" y="86">(for example,</text>
<text x="159.9" y="86">V</text>
<text x="168.5" y="86">to</text>
<text x="173.9" y="86">V</text>
<text x="179.8" y="86">).</text>
<text x="184.5" y="86">It</text>
<text x="188.9" y="86">is</text>
<text x="193.9" y="86">a</text>
<text x="25" y="92.9">–40°C to +125°C</text>
<text x="111.1" y="90.3">bidirectional switch that allows any analog input to be</text>
<text x="111.1" y="94.5">used as an output and vice versa. The switch has low</text>
<text x="20" y="97.1">•</text>
<text x="20" y="101.4">•</text>
<text x="25" y="97.1">Operation control voltage: 4.5V to 5.5V</text>
<text x="25" y="101.4">Switch voltage: 0V to 10V</text>
<text x="111.1" y="98.7">ON resistance and low OFF leakages. In addition, this</text>
<text x="20" y="105.6">•</text>
<text x="25" y="105.6">Direct LSTTL input logic compatibility</text>
<text x="111.1" y="103">device has an enable control that, when high, disables</text>
<text x="111.1" y="107.2">all switches to their OFF state.</text>
<text x="25" y="109.8">V</text>
<text x="30.5" y="109.8">= 0.8V maximum, V</text>
<text x="65" y="109.8">= 2V minimum</text>
<text x="137.6" y="113.6">Device Information</text>
<text x="20" y="114.1">•</text>
<text x="25" y="114.1">CMOS input compatibility</text>
<text x="25" y="118.3">I ≤ 1µA at V</text>
<text x="47.7" y="118.3">, V</text>
<text x="20" y="131">•</text>
<text x="20" y="135.2">•</text>
<text x="25" y="135.2">Signal gating</text>
<text x="20" y="139.5">•</text>
<text x="20" y="143.7">•</text>
<text x="20" y="147.9">•</text>
<text x="20" y="152.2">•</text>
<text x="25" y="152.2">Programmable logic circuits</text>
<text x="20" y="156.4">•</text>
</g>
<g font-size="3.5" fill="#00f">
<text x="25" y="131">Digital radio</text>
<text x="25" y="139.5">Factory automation</text>
<text x="25" y="143.7">Televisions</text>
<text x="25" y="147.9">Appliances</text>
<text x="25" y="156.4">Sensors</text>
</g>
<g font-size="3.2" fill="#00f">
<text x="64.7" y="17.3">CD54HC4051, CD74HC4051, CD54HCT4051, CD74HCT4051, CD54HC4052, CD74HC4052,</text>
<text x="61.7" y="21.1">CD54HCT4052, CD74HCT4052, CD54HC4053, CD74HC4053, CD54HCT4053, CD74HCT4053</text>
</g>
<g font-size="2.8">
<text x="111.1" y="144.3">(1)</text>
<text x="111.1" y="147.7">(2)</text>
<text x="118.6" y="144.3">For more information, see Section 11.</text>
<text x="118.6" y="147.7">The package size (length × width) is a nominal value and</text>
<text x="118.6" y="151.1">includes pins, where applicable.</text>
<text x="27.9" y="265.5">An IMPORTANT NOTICE at the end of this data sheet addresses availability, warranty, changes, use in safety-critical applications,</text>
<text x="27.9" y="268.9">intellectual property matters and other important disclaimers. PRODUCTION DATA.</text>
</g>
<g font-size="2.6">
<text x="52" y="68.2">CC</text>
<text x="62.1" y="68.2">EE</text>
<text x="52" y="72.5">CC</text>
<text x="62.1" y="72.5">EE</text>
<text x="162.2" y="86.7">CC</text>
<text x="176.3" y="86.7">EE</text>
<text x="27.4" y="110.6">IL</text>
<text x="61.4" y="110.6">IH</text>
<text x="26" y="119">I</text>
<text x="44.2" y="119">OL</text>
<text x="52.1" y="119">OH</text>
</g>
<text font-size="2.5" x="133.4" y="24.3">SCHS122N – NOVEMBER 1997 – REVISED APRIL 2024</text>
<g font-size="2.1">
<text x="114" y="117.4">PART NUMBER</text>
<text x="141.7" y="117.4">T</text>
<text x="157.9" y="117.4">PACKAGE</text>
<text x="176.5" y="117.4">PACKAGE SIZE</text>
<text x="111.9" y="121.4">CD54HCx405x</text>
<text x="154.3" y="121.4">J (CDIP, 16)</text>
<text x="154.3" y="125.5">N (PDIP, 16)</text>
<text x="175.5" y="121.4">19.56mm × 6.92mm</text>
<text x="175.5" y="125.5">19.30mm × 6.35mm</text>
<text x="111.9" y="131.6">CD74HCx405x</text>
<text x="133.1" y="129.6">-55°C to 125°C</text>
<text x="154.3" y="129.6">D (SOIC, 16)</text>
<text x="175.5" y="129.6">9.9mm × 3.9mm</text>
<text x="154.3" y="133.7">NS (SOP, 16)</text>
<text x="154.3" y="137.7">PW (TSSOP, 16)</text>
<text x="175.5" y="133.7">10.3mm × 5.3mm</text>
<text x="175.5" y="137.7">5mm × 4.4mm</text>
</g>
<text font-size="1.6" x="143" y="117.8">A</text>
<g font-size="1.6" fill="#00f">
<text x="168.4" y="116.7">(1)</text>
<text x="192.2" y="116.7">(2)</text>
</g>
</svg>
